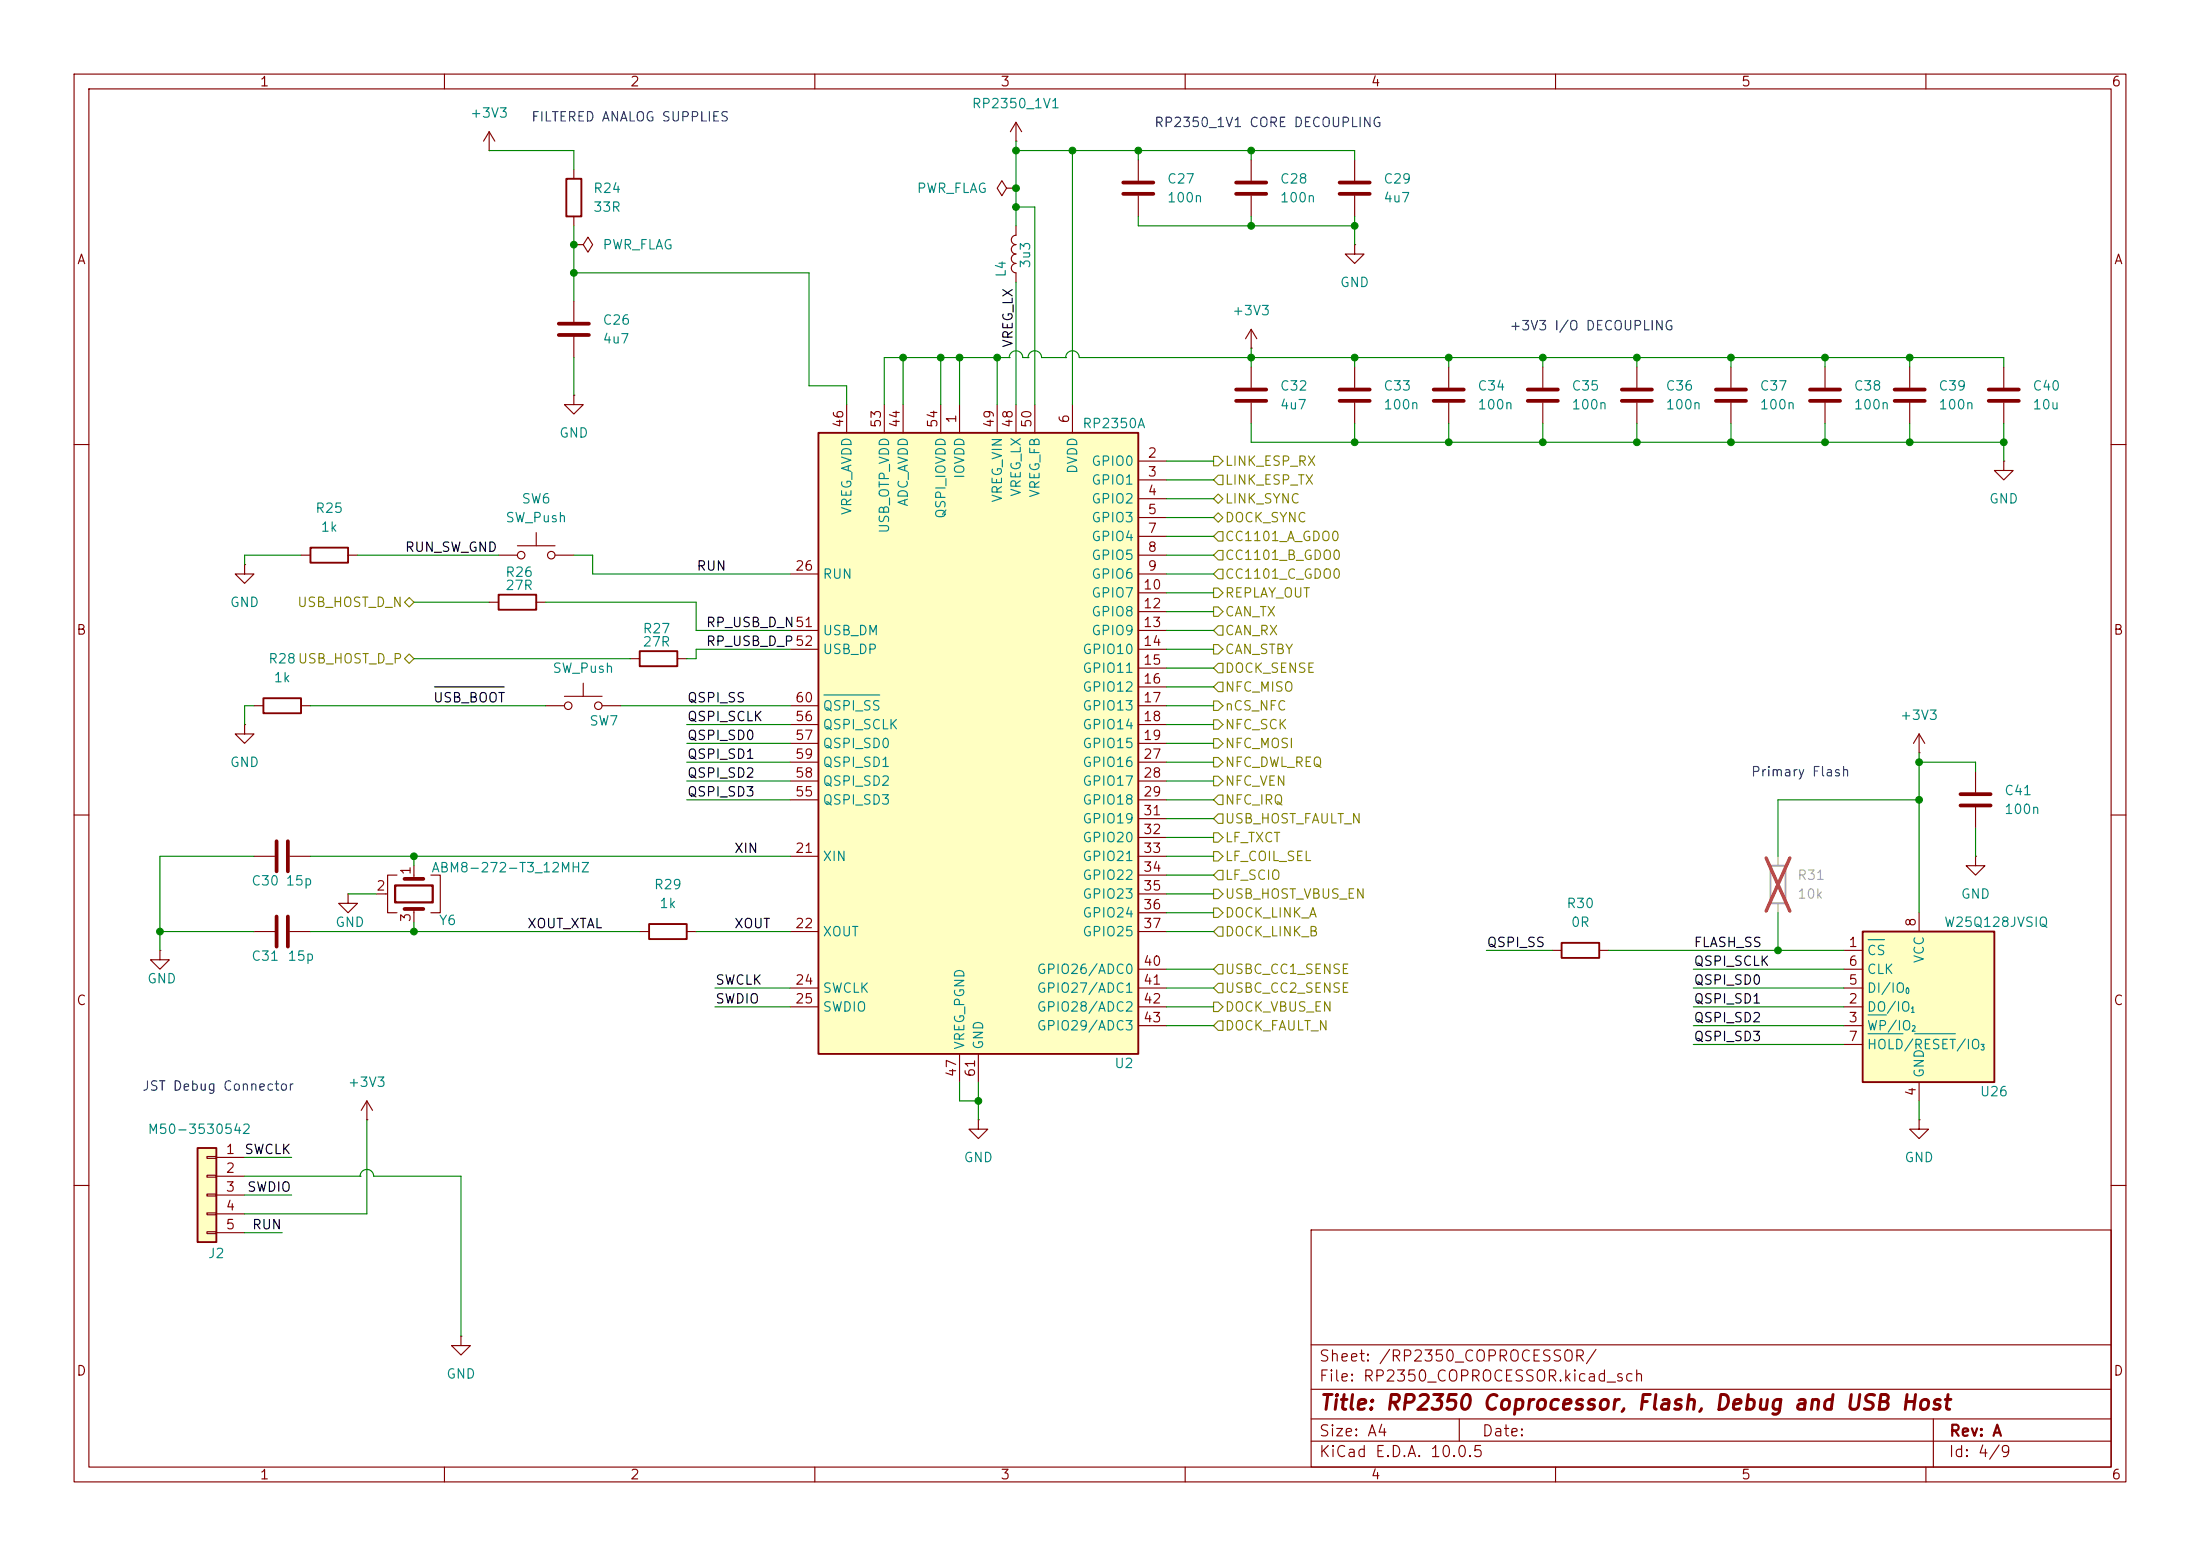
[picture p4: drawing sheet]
<svg xmlns="http://www.w3.org/2000/svg" width="297mm" height="210mm" viewBox="0 0 297 210" stroke-linecap="round" stroke-linejoin="round" font-family="sans-serif">
<g fill="none" stroke="#840000" stroke-width=".15">
<path d="M10 10h277v190h-277zM12 12h273v186h-273zM60 10v2M110 10v2M160 10v2M210 10v2M260 10v2M182.9 21.6v2.8M182.9 26.4v2.8M246.4 49.5v2.8M246.4 54.4v2.8M10 60h2"/>
<path d="M33 76.2v1.3h1.3l-1.3 1.2-1.3-1.2h1.3M33 76.2h.1M285 60h2M33 97.8v1.3h1.3l-1.3 1.2-1.3-1.2h1.3M33 97.8h.1M34.3 95.3h1.3M40.6 95.3h1.3M10 110h2M34.3 115.6h2.8M39.1 115.6h2.8M53.6 118.1h-1.3v5.1h1.3M55.9 116.8v1.8"/>
<path d="M58.2 118.1h1.2v5.1h-1.2M285 110h2M21.6 128.3v1.2h1.3l-1.3 1.3-1.3-1.3h1.3M21.6 128.3h.1M34.3 125.7h2.8M39.1 125.7h2.8M47 120.7v1.2h1.3l-1.3 1.3-1.3-1.3h1.3M47 120.7h.1M50.8 120.7h1.5M55.9 122.7v1.8M49.5 151.1h.1M49.5 148.6l-.7 1.3"/>
<path d="M49.5 148.6l.8 1.3M49.5 148.6v2.5M10 160h2M177 166h108v32h-108zM285 160h2M60 198v2M62.2 180.3v1.3h1.3l-1.3 1.3-1.2-1.3h1.2M62.2 180.3h.1M110 198v2M160 198v2M177 194.5h108M177 191.5h108"/>
<path d="M177 187.5h108M177 181.5h108M197 191.5v3M210 198v2M260 198v2M261 191.5v6.5"/>
</g>
<path d="M180.8 24.6h4.1M180.8 26.2h4.1M244.3 52.6h4.1M244.3 54.1h4.1M37.3 113.5v4.1M38.9 113.5v4.1M54.6 118.6h2.5M37.3 123.7v4.1M38.9 123.7v4.1M54.6 122.7h2.5" fill="none" stroke="#840000" stroke-width=".51"/>
<path d="M53.3 119.5h5.1v2.3h-5.1z" fill="none" stroke="#840000" stroke-width=".3"/>
<path d="M35.6 94.2h5v2.1h-5z" fill="none" stroke="#840000" stroke-width=".25"/>
<path d="M26.7 154.9h2.5v12.7h-2.5z" fill="#ffffc2"/>
<path d="M76.5 24.1h2v5.1h-2zM67.3 80.3h5.1v2h-5.1zM87.6 124.7h5.1v2h-5.1zM26.7 154.9h2.5v12.7h-2.5z" fill="none" stroke="#840000" stroke-width=".25"/>
<g fill="none" stroke="#840000" stroke-width=".15">
<path d="M66 17.8l-.7 1.3M66 17.8l.8 1.3M66 17.8v2.5M137.2 19.1h.1M137.2 16.5l-.8 1.3M137.2 16.5l.7 1.3M137.2 16.5v2.6M66 20.3h.1M77.5 33h1.2l.7-1 .6 1-.6 1-.7-1M77.5 33h.1M77.5 22.9v1.2M77.5 29.2v1.3"/>
<path d="M135.9 25.4l-.6-1-.7 1 .7 1 .6-1h1.3M137.2 25.4h.1M182.9 33v1.3h1.2l-1.2 1.3-1.3-1.3h1.3M182.9 33h.1M77.5 53.3v1.3h1.2l-1.2 1.3-1.3-1.3h1.3M77.5 53.3h.1M77.5 40.6v2.8M77.5 45.5v2.8M168.9 49.5v2.8M168.9 54.4v2.8M195.6 49.5v2.8M195.6 54.4v2.8"/>
<path d="M67.3 74.9h2.5M69.8 73.7h5.1M72.4 71.9v1.8M74.9 74.9h2.6M66 81.3h1.3M72.4 81.3h1.3M86.4 125.7h1.2M92.7 125.7h1.3M27.9 156.1h1.3v.2h-1.3zM27.9 158.6h1.3v.3h-1.3zM29.2 156.2h3.8M29.2 158.8h3.8"/>
<path d="M27.9 161.2h1.3v.2h-1.3zM27.9 163.7h1.3v.3h-1.3zM27.9 166.2h1.3v.3h-1.3zM29.2 161.3h3.8M29.2 163.8h3.8M29.2 166.4h3.8"/>
<circle cx="70.4" cy="74.9" r=".51"/>
<circle cx="74.4" cy="74.9" r=".51"/>
</g>
<path d="M75.4 43.7h4.1M75.4 45.2h4.1M166.9 52.6h4M166.9 54.1h4M193.5 52.6h4.1M193.5 54.1h4.1" fill="none" stroke="#840000" stroke-width=".51"/>
<path d="M110.5 58.4h43.2v83.8h-43.2z" fill="#ffffc2"/>
<path d="M110.5 58.4h43.2v83.8h-43.2zM41.9 73.9h5.1v2h-5.1zM86.4 87.9h5v2h-5z" fill="none" stroke="#840000" stroke-width=".25"/>
<g fill="none" stroke="#840000" stroke-width=".15">
<path d="M114.3 54.6v3.8M119.4 54.6v3.8M121.9 54.6v3.8M127 54.6v3.8M129.5 54.6v3.8M134.6 54.6v3.8M137.2 54.6v3.8M139.7 54.6v3.8M144.8 54.6v3.8M182.9 49.5v2.8M182.9 54.4v2.8M233.7 49.5v2.8"/>
<path d="M233.7 54.4v2.8M40.6 74.9h1.3M47 74.9h1.3M106.7 77.5h3.8M153.7 62.2h3.8M153.7 64.8h3.8M153.7 67.3h3.8M153.7 69.9h3.8M153.7 72.4h3.8M153.7 74.9h3.8M153.7 77.5h3.8M73.7 95.3h2.5"/>
<path d="M76.2 94h5.1M78.7 92.2v1.8M81.3 95.3h2.5M85.1 88.9h1.3M91.4 88.9h1.3M106.7 85.1h3.8M106.7 87.6h3.8M106.7 95.3h3.8M106.7 97.8h3.8M153.7 80h3.8M153.7 82.6h3.8M153.7 85.1h3.8"/>
<path d="M153.7 87.6h3.8M153.7 90.2h3.8M153.7 92.7h3.8M153.7 95.3h3.8M153.7 97.8h3.8M106.7 100.3h3.8M106.7 115.6h3.8M106.7 102.9h3.8M106.7 105.4h3.8M106.7 108h3.8M153.7 100.3h3.8M153.7 115.6h3.8"/>
<path d="M153.7 102.9h3.8M153.7 105.4h3.8M153.7 108h3.8M153.7 110.5h3.8M153.7 113h3.8M153.7 118.1h3.8M106.7 125.7h3.8M106.7 133.4h3.8M106.7 135.9h3.8M153.7 125.7h3.8M153.7 133.4h3.8M153.7 135.9h3.8"/>
<path d="M153.7 120.7h3.8M153.7 123.2h3.8M153.7 130.8h3.8M153.7 138.4h3.8M129.5 142.2v3.9M132.1 151.1v1.3h1.2l-1.2 1.3-1.3-1.3h1.3M132.1 151.1h.1M132.1 142.2v3.9M259.1 151.1v1.3h1.2l-1.2 1.3-1.3-1.3h1.3M259.1 151.1h.1"/>
<circle cx="76.7" cy="95.3" r=".51"/>
<circle cx="80.8" cy="95.3" r=".51"/>
</g>
<path d="M111.2 93.8h7.6" fill="none" stroke="#008484" stroke-width=".15"/>
<path d="M180.8 52.6h4.1M180.8 54.1h4.1M231.6 52.6h4.1M231.6 54.1h4.1" fill="none" stroke="#840000" stroke-width=".51"/>
<path d="M239 116.8h2v5.1h-2z" fill="none" stroke="#a1a1a1" stroke-width=".25"/>
<path d="M240 115.6v1.2M240 121.9v1.3" fill="none" stroke="#a1a1a1" stroke-width=".15"/>
<path d="M238.4 115.8l3.2 7.2M241.6 115.8l-3.2 7.2" fill="none" stroke="#ff2626" stroke-width=".46"/>
<path d="M251.5 125.7h17.7v20.4h-17.7z" fill="#ffffc2"/>
<path d="M210.8 127.3h5.1v2h-5.1zM251.5 125.7h17.7v20.4h-17.7z" fill="none" stroke="#840000" stroke-width=".25"/>
<g fill="none" stroke="#840000" stroke-width=".15">
<path d="M137.2 30.5v1.3a.63 .63 0 0 0-.7 .6 .63 .63 0 0 0 .7 .6 .64 .64 0 0 0-.7 .6 .64 .64 0 0 0 .7 .7 .64 .64 0 0 0-.7 .6 .64 .64 0 0 0 .7 .7M137.2 35.6a.63 .63 0 0 0-.7 .6 .63 .63 0 0 0 .7 .6v1.3M153.7 21.6v2.8M153.7 26.4v2.8M168.9 21.6v2.8M168.9 26.4v2.8M168.9 47h.1M168.9 44.5v2.5M168.9 44.5l-.8 1.2M168.9 44.5l.8 1.2M208.3 49.5v2.8M208.3 54.4v2.8"/>
<path d="M221 49.5v2.8M221 54.4v2.8M257.8 49.5v2.8M257.8 54.4v2.8M270.5 49.5v2.8M270.5 54.4v2.8M270.5 62.2v1.3h1.3l-1.3 1.3-1.3-1.3h1.3M270.5 62.2h.1M259.1 99.1v2.5M259.1 99.1l-.8 1.2M259.1 99.1l.7 1.2M259.1 101.6h.1"/>
<path d="M266.7 115.6v1.2h1.3l-1.3 1.3-1.3-1.3h1.3M266.7 115.6h.1M266.7 104.1v2.8M266.7 109v2.8M209.5 128.3h1.3M215.9 128.3h1.3M248.9 128.3h2.6M248.9 135.9h2.6M248.9 138.4h2.6M248.9 133.4h2.6M248.9 130.8h2.6M259.1 123.2v2.5"/>
<path d="M248.9 141h2.6M259.1 146.1v2.5"/>
</g>
<path d="M252.2 126.8h2.2M252.2 137h2.5M252.2 139.5h4.7M258.5 139.5h5.5" fill="none" stroke="#008484" stroke-width=".15"/>
<g fill="none" stroke="#840000" stroke-width=".51">
<path d="M151.6 24.6h4.1M151.6 26.2h4.1M166.9 24.6h4M166.9 26.2h4M206.2 52.6h4.1M206.2 54.1h4.1M218.9 52.6h4.1M218.9 54.1h4.1M255.8 52.6h4M255.8 54.1h4M268.5 52.6h4M268.5 54.1h4"/>
<path d="M264.7 107.2h4M264.7 108.7h4"/>
</g>
<g fill="none" stroke="#848400" stroke-width=".15">
<path d="M163.8 67.3l.7-.6 .6 .6-.6 .6zM163.8 61.6h.7l.6 .6-.6 .7h-.7zM163.8 79.4h.7l.6 .6-.6 .6h-.7zM163.8 69.9l.7-.7 .6 .7-.6 .6zM164.5 64.1h.6v1.3h-.6l-.7-.6zM164.5 71.8h.6v1.2h-.6l-.7-.6zM164.5 76.8h.6v1.3h-.6l-.7-.6zM164.5 74.3h.6v1.3h-.6l-.7-.7zM54.6 88.9l.6-.6 .7 .6-.7 .6zM54.6 81.3l.6-.7 .7 .7-.7 .6zM163.8 87h.7l.6 .6-.6 .7h-.7zM163.8 99.7h.7l.6 .6-.6 .7h-.7z"/>
<path d="M163.8 94.6h.7l.6 .7-.6 .6h-.7zM163.8 97.2h.7l.6 .6-.6 .6h-.7zM163.8 81.9h.7l.6 .7-.6 .6h-.7zM164.5 89.5h.6v1.3h-.6l-.7-.6zM164.5 92.1h.6v1.2h-.6l-.7-.6zM164.5 84.5h.6v1.2h-.6l-.7-.6zM163.8 104.8h.7l.6 .6-.6 .6h-.7zM163.8 102.2h.7l.6 .7-.6 .6h-.7zM163.8 114.9h.7l.6 .7-.6 .6h-.7zM163.8 112.4h.7l.6 .6-.6 .7h-.7zM164.5 109.9h.6v1.2h-.6l-.7-.6zM164.5 117.5h.6v1.2h-.6l-.7-.6z"/>
<path d="M164.5 107.3h.6v1.3h-.6l-.7-.6zM163.8 135.3h.7l.6 .6-.6 .6h-.7zM163.8 120h.7l.6 .7-.6 .6h-.7zM163.8 122.6h.7l.6 .6-.6 .6h-.7zM164.5 130.2h.6v1.2h-.6l-.7-.6zM164.5 137.8h.6v1.3h-.6l-.7-.7zM164.5 125.1h.6v1.3h-.6l-.7-.7zM164.5 132.7h.6v1.3h-.6l-.7-.6z"/>
</g>
<path d="M58.6 92.7h9.5" fill="none" stroke="#000" stroke-width=".15"/>
<g fill="none" stroke="#008400" stroke-width=".15">
<path d="M137.2 19.1v11.4M66 20.3h11.5v2.6M77.5 36.8h31.7v15.3h5.1v2.5M77.5 30.5v10.1M137.2 20.3h45.7v1.3M137.2 38.1v16.5M137.2 27.9h2.5v26.7M144.8 20.3v34.3M153.7 29.2v1.3h29.2M153.7 20.3v1.3M168.9 20.3v1.3M168.9 29.2v1.3"/>
<path d="M182.9 29.2v3.8M77.5 48.3v5M121.9 48.3v6.3M127 48.3v6.3M129.5 48.3v6.3M134.6 48.3v6.3M136.2 48.3h.1M136.2 48.3a.91 .91 0 0 1 1-1 .91 .91 0 0 1 .9 1h.7M136.2 48.3h-16.8v6.3M138.8 48.3h.1M138.8 48.3a.91 .91 0 0 1 .9-1 .91 .91 0 0 1 .9 1h3.3M143.9 48.3h.1"/>
<path d="M143.9 48.3a.91 .91 0 0 1 .9-1 .91 .91 0 0 1 .9 1h124.8v1.2M168.9 57.2v2.5h101.6M168.9 47v2.5M182.9 48.3v1.2M182.9 57.2v2.5M195.6 48.3v1.2M195.6 57.2v2.5M208.3 48.3v1.2M208.3 57.2v2.5M221 48.3v1.2M221 57.2v2.5M233.7 48.3v1.2"/>
<path d="M233.7 57.2v2.5M246.4 48.3v1.2M246.4 57.2v2.5M257.8 48.3v1.2M257.8 57.2v2.5M270.5 57.2v5M40.6 74.9h-7.6v1.3M48.3 74.9h19M77.5 74.9h2.5v2.6h26.7M157.5 74.9h6.3M157.5 77.5h6.3M157.5 72.4h6.3"/>
<path d="M157.5 69.9h6.3M157.5 62.2h6.3M157.5 67.3h6.3M157.5 64.8h6.3M34.3 95.3h-1.3v2.5M41.9 95.3h31.8M55.9 88.9h29.2M55.9 81.3h10.1M73.7 81.3h20.3v3.8h12.7M83.8 95.3h22.9M92.7 97.8h14M106.7 87.6h-12.7v1.3h-1.3"/>
<path d="M157.5 95.3h6.3M157.5 87.6h6.3M157.5 97.8h6.3M157.5 85.1h6.3M157.5 90.2h6.3M157.5 82.6h6.3M157.5 80h6.3M157.5 92.7h6.3M34.3 115.6h-12.7v12.7M41.9 115.6h64.8M55.9 115.6v1.2M92.7 108h14"/>
<path d="M92.7 105.4h14M92.7 102.9h14M92.7 100.3h14M157.5 108h6.3M157.5 110.5h6.3M157.5 113h6.3M157.5 115.6h6.3M157.5 105.4h6.3M157.5 118.1h6.3M157.5 102.9h6.3M157.5 100.3h6.3M259.1 101.6v21.6"/>
<path d="M259.1 108h-19.1v7.6M259.1 102.9h7.6v1.2M266.7 111.8v3.8M21.6 125.7h12.7M41.9 125.7h44.5M47 120.7h3.8M55.9 124.5v1.2M94 125.7h12.7M96.5 133.4h10.2M96.5 135.9h10.2M157.5 125.7h6.3M157.5 133.4h6.3"/>
<path d="M157.5 135.9h6.3M157.5 130.8h6.3M157.5 138.4h6.3M157.5 123.2h6.3M157.5 120.7h6.3M200.7 128.3h8.8M217.2 128.3h31.7M228.6 133.4h20.3M228.6 135.9h20.3M228.6 130.8h20.3M228.6 138.4h20.3M240 123.2v5.1"/>
<path d="M33 156.2h6.4M33 158.8h15.6M48.6 158.8h.1M48.6 158.8a.91 .91 0 0 1 .9-1 .91 .91 0 0 1 .9 1h11.8v21.5M49.5 151.1v12.7h-16.5M129.5 146.1v2.5h2.6M132.1 146.1v5M228.6 141h20.3M259.1 148.6v2.5M33 161.3h6.4M33 166.4h5.1"/>
</g>
<g fill="#008400" stroke="#008400" stroke-width=".14">
<circle cx="168.9" cy="20.3" r=".46"/>
<circle cx="182.9" cy="30.5" r=".46"/>
<circle cx="195.6" cy="48.3" r=".46"/>
<circle cx="195.6" cy="59.7" r=".46"/>
<circle cx="168.9" cy="30.5" r=".46"/>
<circle cx="168.9" cy="48.3" r=".46"/>
<circle cx="182.9" cy="59.7" r=".46"/>
<circle cx="233.7" cy="48.3" r=".46"/>
<circle cx="233.7" cy="59.7" r=".46"/>
<circle cx="246.4" cy="48.3" r=".46"/>
<circle cx="208.3" cy="48.3" r=".46"/>
<circle cx="221" cy="48.3" r=".46"/>
<circle cx="246.4" cy="59.7" r=".46"/>
<circle cx="259.1" cy="102.9" r=".46"/>
<circle cx="257.8" cy="59.7" r=".46"/>
<circle cx="257.8" cy="48.3" r=".46"/>
<circle cx="221" cy="59.7" r=".46"/>
<circle cx="208.3" cy="59.7" r=".46"/>
<circle cx="270.5" cy="59.7" r=".46"/>
<circle cx="137.2" cy="27.9" r=".46"/>
<circle cx="134.6" cy="48.3" r=".46"/>
<circle cx="182.9" cy="48.3" r=".46"/>
<circle cx="137.2" cy="20.3" r=".46"/>
<circle cx="137.2" cy="25.4" r=".46"/>
<circle cx="129.5" cy="48.3" r=".46"/>
<circle cx="144.8" cy="20.3" r=".46"/>
<circle cx="153.7" cy="20.3" r=".46"/>
<circle cx="240" cy="128.3" r=".46"/>
<circle cx="259.1" cy="108" r=".46"/>
<circle cx="132.1" cy="148.6" r=".46"/>
<circle cx="55.9" cy="115.6" r=".46"/>
<circle cx="77.5" cy="36.8" r=".46"/>
<circle cx="77.5" cy="33" r=".46"/>
<circle cx="127" cy="48.3" r=".46"/>
<circle cx="121.9" cy="48.3" r=".46"/>
<circle cx="55.9" cy="125.7" r=".46"/>
<circle cx="21.6" cy="125.7" r=".46"/>
</g>
<text font-size="2" fill="#840000" x="178" y="190.8">Title: RP2350 Coprocessor, Flash, Debug and USB Host</text>
<g font-size="1.5" fill="#840000">
<text x="178" y="184.1">Sheet: /RP2350_COPROCESSOR/</text>
<text x="178" y="186.8">File: RP2350_COPROCESSOR.kicad_sch</text>
<text x="178" y="197">KiCad E.D.A. 10.0.5</text>
<text x="178" y="194.2">Size: A4</text>
<text x="200" y="194.2">Date:</text>
<text x="263" y="197">Id: 4/9</text>
<text x="263" y="194.2">Rev: A</text>
</g>
<g font-size="1.3" fill="#840000">
<text x="35" y="12">1</text>
<text x="85" y="12">2</text>
<text x="135" y="12">3</text>
<text x="185" y="12">4</text>
<text x="235" y="12">5</text>
<text x="285" y="12">6</text>
<text x="10.3" y="36">A</text>
<text x="285.3" y="36">A</text>
<text x="114.2" y="57.9" transform="rotate(-90 114.2 57.9)">46</text>
<text x="119.2" y="57.9" transform="rotate(-90 119.2 57.9)">53</text>
<text x="121.8" y="57.9" transform="rotate(-90 121.8 57.9)">44</text>
<text x="126.9" y="57.9" transform="rotate(-90 126.9 57.9)">54</text>
<text x="129.4" y="57.2" transform="rotate(-90 129.4 57.2)">1</text>
<text x="134.5" y="57.9" transform="rotate(-90 134.5 57.9)">49</text>
<text x="137" y="57.9" transform="rotate(-90 137 57.9)">48</text>
<text x="139.6" y="57.9" transform="rotate(-90 139.6 57.9)">50</text>
<text x="144.6" y="57.2" transform="rotate(-90 144.6 57.2)">6</text>
<text x="154.8" y="62.1">2</text>
<text x="154.8" y="64.6">3</text>
<text x="154.8" y="67.2">4</text>
<text x="154.8" y="69.7">5</text>
<text x="107.2" y="77.3">26</text>
<text x="154.8" y="72.3">7</text>
<text x="154.8" y="74.8">8</text>
<text x="154.8" y="77.3">9</text>
<text x="154.2" y="79.9">10</text>
<text x="154.2" y="82.4">12</text>
<text x="10.2" y="86">B</text>
<text x="154.2" y="85">13</text>
<text x="154.2" y="87.5">14</text>
<text x="285.2" y="86">B</text>
<text x="107.2" y="95.1">60</text>
<text x="154.2" y="90">15</text>
<text x="154.2" y="92.6">16</text>
<text x="154.2" y="95.1">17</text>
<text x="107.2" y="97.7">56</text>
<text x="107.2" y="100.2">57</text>
<text x="154.2" y="97.7">18</text>
<text x="154.2" y="100.2">19</text>
<text x="107.2" y="107.8">55</text>
<text x="107.2" y="105.3">58</text>
<text x="107.2" y="102.7">59</text>
<text x="154.2" y="102.7">27</text>
<text x="154.2" y="105.3">28</text>
<text x="154.2" y="107.8">29</text>
<text x="154.2" y="110.4">31</text>
<text x="154.2" y="112.9">32</text>
<text x="55.7" y="118.2" transform="rotate(-90 55.7 118.2)">1</text>
<text x="107.2" y="115.4">21</text>
<text x="154.2" y="115.4">33</text>
<text x="154.2" y="118">34</text>
<text x="50.7" y="120.5">2</text>
<text x="55.7" y="124.6" transform="rotate(-90 55.7 124.6)">3</text>
<text x="107.2" y="125.6">22</text>
<text x="154.2" y="120.5">35</text>
<text x="154.2" y="123.1">36</text>
<text x="154.2" y="125.6">37</text>
<text x="258.9" y="125.2" transform="rotate(-90 258.9 125.2)">8</text>
<text x="154.2" y="130.7">40</text>
<text x="249.5" y="128.1">1</text>
<text x="249.5" y="130.7">6</text>
<text x="10.2" y="136">C</text>
<text x="107.2" y="133.2">24</text>
<text x="107.2" y="135.8">25</text>
<text x="154.2" y="133.2">41</text>
<text x="154.2" y="135.8">42</text>
<text x="249.5" y="135.8">2</text>
<text x="249.5" y="133.2">5</text>
<text x="285.2" y="136">C</text>
<text x="154.2" y="138.3">43</text>
<text x="249.5" y="138.3">3</text>
<text x="249.5" y="140.8">7</text>
<text x="129.4" y="145.5" transform="rotate(-90 129.4 145.5)">47</text>
<text x="131.9" y="145.5" transform="rotate(-90 131.9 145.5)">61</text>
<text x="258.9" y="148.1" transform="rotate(-90 258.9 148.1)">4</text>
<text x="30.4" y="156.1">1</text>
<text x="30.4" y="158.6">2</text>
<text x="30.4" y="161.2">3</text>
<text x="30.4" y="163.7">4</text>
<text x="30.4" y="166.2">5</text>
<text x="10.2" y="186">D</text>
<text x="285.2" y="186">D</text>
<text x="35" y="200">1</text>
<text x="85" y="200">2</text>
<text x="135" y="200">3</text>
<text x="185" y="200">4</text>
<text x="235" y="200">5</text>
<text x="285" y="200">6</text>
</g>
<g font-size="1.3" fill="#008484">
<text x="63.4" y="16.2">+3V3</text>
<text x="131.1" y="14.9">RP2350_1V1</text>
<text x="80" y="26.4">R24</text>
<text x="80" y="28.9">33R</text>
<text x="123.7" y="26.4">PWR_FLAG</text>
<text x="157.5" y="25.1">C27</text>
<text x="157.5" y="27.6">100n</text>
<text x="172.7" y="25.1">C28</text>
<text x="172.7" y="27.6">100n</text>
<text x="186.7" y="25.1">C29</text>
<text x="186.7" y="27.6">4u7</text>
<text x="81.3" y="34">PWR_FLAG</text>
<text x="136.1" y="37.5" transform="rotate(-90 136.1 37.5)">L4</text>
<text x="139.4" y="36.3" transform="rotate(-90 139.4 36.3)">3u3</text>
<text x="180.8" y="39.1">GND</text>
<text x="81.3" y="44.1">C26</text>
<text x="81.3" y="46.7">4u7</text>
<text x="166.2" y="42.9">+3V3</text>
<text x="172.7" y="53">C32</text>
<text x="186.7" y="53">C33</text>
<text x="199.4" y="53">C34</text>
<text x="212.1" y="53">C35</text>
<text x="224.8" y="53">C36</text>
<text x="237.5" y="53">C37</text>
<text x="250.2" y="53">C38</text>
<text x="261.6" y="53">C39</text>
<text x="274.3" y="53">C40</text>
<text x="75.4" y="59.4">GND</text>
<text x="146" y="58.1">RP2350A</text>
<text x="172.7" y="55.6">4u7</text>
<text x="186.7" y="55.6">100n</text>
<text x="199.4" y="55.6">100n</text>
<text x="212.1" y="55.6">100n</text>
<text x="224.8" y="55.6">100n</text>
<text x="237.5" y="55.6">100n</text>
<text x="250.2" y="55.6">100n</text>
<text x="261.6" y="55.6">100n</text>
<text x="274.3" y="55.6">10u</text>
<text x="130.5" y="64.7" transform="rotate(-90 130.5 64.7)">IOVDD</text>
<text x="145.7" y="64.1" transform="rotate(-90 145.7 64.1)">DVDD</text>
<text x="147.3" y="63.2">GPIO0</text>
<text x="147.3" y="65.7">GPIO1</text>
<text x="42.5" y="69.5">R25</text>
<text x="68.2" y="70.8">SW_Push</text>
<text x="70.3" y="68.3">SW6</text>
<text x="115.3" y="69.6" transform="rotate(-90 115.3 69.6)">VREG_AVDD</text>
<text x="122.9" y="68.5" transform="rotate(-90 122.9 68.5)">ADC_AVDD</text>
<text x="128" y="70.1" transform="rotate(-90 128 70.1)">QSPI_IOVDD</text>
<text x="135.6" y="67.9" transform="rotate(-90 135.6 67.9)">VREG_VIN</text>
<text x="138.1" y="67.1" transform="rotate(-90 138.1 67.1)">VREG_LX</text>
<text x="140.7" y="67.3" transform="rotate(-90 140.7 67.3)">VREG_FB</text>
<text x="147.3" y="68.3">GPIO2</text>
<text x="147.3" y="70.8">GPIO3</text>
<text x="268.4" y="68.3">GND</text>
<text x="43.2" y="72.1">1k</text>
<text x="120.3" y="72.1" transform="rotate(-90 120.3 72.1)">USB_OTP_VDD</text>
<text x="147.3" y="73.4">GPIO4</text>
<text x="147.3" y="75.9">GPIO5</text>
<text x="31" y="82.2">GND</text>
<text x="68.1" y="78.2">R26</text>
<text x="68.1" y="80">27R</text>
<text x="111" y="78.4">RUN</text>
<text x="147.3" y="78.4">GPIO6</text>
<text x="147.3" y="81">GPIO7</text>
<text x="147.3" y="83.5">GPIO8</text>
<text x="36.1" y="89.9">R28USB_HOST_D_P</text>
<text x="86.7" y="85.8">R27</text>
<text x="86.7" y="87.6">27R</text>
<text x="111" y="86.1">USB_DM</text>
<text x="111" y="88.6">USB_DP</text>
<text x="146" y="88.6">GPIO10</text>
<text x="147.3" y="86.1">GPIO9</text>
<text x="36.9" y="92.4">1k</text>
<text x="74.5" y="91.1">SW_Push</text>
<text x="146" y="91.1">GPIO11</text>
<text x="146" y="93.7">GPIO12</text>
<text x="79.5" y="98.2">SW7</text>
<text x="111" y="98.8">QSPI_SCLK</text>
<text x="111" y="101.3">QSPI_SD0</text>
<text x="111" y="96.2">QSPI_SS</text>
<text x="146" y="96.2">GPIO13</text>
<text x="146" y="98.8">GPIO14</text>
<text x="146" y="101.3">GPIO15</text>
<text x="256.4" y="97.5">+3V3</text>
<text x="31" y="103.8">GND</text>
<text x="111" y="106.4">QSPI_SD2</text>
<text x="111" y="103.8">QSPI_SD1</text>
<text x="146" y="103.8">GPIO16</text>
<text x="146" y="106.4">GPIO17</text>
<text x="270.5" y="107.6">C41</text>
<text x="111" y="108.9">QSPI_SD3</text>
<text x="146" y="108.9">GPIO18</text>
<text x="146" y="111.5">GPIO19</text>
<text x="146" y="114">GPIO20</text>
<text x="270.5" y="110.2">100n</text>
<text x="33.8" y="119.8">C30</text>
<text x="38.5" y="119.8">15p</text>
<text x="58.2" y="118.1">ABM8-272-T3_12MHZ</text>
<text x="111" y="116.5">XIN</text>
<text x="146" y="116.5">GPIO21</text>
<text x="146" y="119.1">GPIO22</text>
<text x="45.2" y="125.4">GND</text>
<text x="59.2" y="125.2">Y6</text>
<text x="88.2" y="120.3">R29</text>
<text x="88.9" y="122.9">1k</text>
<text x="146" y="121.6">GPIO23</text>
<text x="146" y="124.2">GPIO24</text>
<text x="211.4" y="122.9">R30</text>
<text x="212" y="125.4">0R</text>
<text x="262.4" y="125.4">W25Q128JVSIQ</text>
<text x="264.6" y="121.6">GND</text>
<text x="33.8" y="130">C31</text>
<text x="38.7" y="130">15p</text>
<text x="111" y="126.7">XOUT</text>
<text x="139.9" y="131.8">GPIO26/ADC0</text>
<text x="146" y="126.7">GPIO25</text>
<text x="251.9" y="129.2">CS</text>
<text x="251.9" y="131.8">CLK</text>
<text x="260" y="130.1" transform="rotate(-90 260 130.1)">VCC</text>
<text x="19.8" y="133">GND</text>
<text x="111" y="134.3">SWCLK</text>
<text x="111" y="136.9">SWDIO</text>
<text x="139.9" y="134.3">GPIO27/ADC1</text>
<text x="139.9" y="136.9">GPIO28/ADC2</text>
<text x="251.9" y="136.9">DO/IO</text>
<text x="251.9" y="134.3">DI/IO</text>
<text x="130.5" y="141.8" transform="rotate(-90 130.5 141.8)">VREG_PGND</text>
<text x="133" y="141.8" transform="rotate(-90 133 141.8)">GND</text>
<text x="139.9" y="139.4">GPIO29/ADC3</text>
<text x="251.9" y="139.4">WP/IO</text>
<text x="251.9" y="141.9">HOLD/RESET/IO</text>
<text x="46.9" y="147">+3V3</text>
<text x="150.4" y="144.5">U2</text>
<text x="260" y="145.6" transform="rotate(-90 260 145.6)">GND</text>
<text x="267.2" y="148.3">U26</text>
<text x="19.8" y="153.4">M50-3530542</text>
<text x="130" y="157.2">GND</text>
<text x="257" y="157.2">GND</text>
<text x="28" y="170.1">J2</text>
<text x="60.2" y="186.4">GND</text>
</g>
<g font-size="1.3" fill="#0000c2">
<text x="71.6" y="16.7">FILTERED ANALOG SUPPLIES</text>
<text x="155.7" y="17.5">RP2350_1V1 CORE DECOUPLING</text>
<text x="203.7" y="44.9">+3V3 I/O DECOUPLING</text>
<text x="236.3" y="105.1">Primary Flash</text>
<text x="19.1" y="147.5">JST Debug Connector</text>
</g>
<g font-size="1.3">
<text x="137" y="47" transform="rotate(-90 137 47)">VREG_LX</text>
<text x="54.6" y="74.8">RUN_SW_GND</text>
<text x="94" y="77.3">RUN</text>
<text x="95.2" y="85">RP_USB_D_N51</text>
<text x="95.2" y="87.5">RP_USB_D_P52</text>
<text x="58.4" y="95.1">USB_BOOT</text>
<text x="92.7" y="95.1">QSPI_SS</text>
<text x="92.7" y="97.7">QSPI_SCLK</text>
<text x="92.7" y="100.2">QSPI_SD0</text>
<text x="92.7" y="102.7">QSPI_SD1</text>
<text x="92.7" y="107.8">QSPI_SD3</text>
<text x="92.7" y="105.3">QSPI_SD2</text>
<text x="99" y="115.4">XIN</text>
<text x="71.1" y="125.6">XOUT_XTAL</text>
<text x="99" y="125.6">XOUT</text>
<text x="200.6" y="128.1">QSPI_SS</text>
<text x="228.6" y="130.7">QSPI_SCLK</text>
<text x="228.6" y="128.1">FLASH_SS</text>
<text x="96.5" y="135.8">SWDIO</text>
<text x="96.5" y="133.2">SWCLK</text>
<text x="228.6" y="133.2">QSPI_SD0</text>
<text x="228.6" y="135.8">QSPI_SD1</text>
<text x="228.6" y="140.8">QSPI_SD3</text>
<text x="228.6" y="138.3">QSPI_SD2</text>
<text x="32.9" y="156.1">SWCLK</text>
<text x="33.3" y="161.2">SWDIO</text>
<text x="33.9" y="166.2">RUN</text>
</g>
<g font-size="1.3" fill="#848400">
<text x="165.3" y="65.7">LINK_ESP_TX</text>
<text x="165.3" y="63.2">LINK_ESP_RX</text>
<text x="165.3" y="68.3">LINK_SYNC</text>
<text x="165.3" y="70.8">DOCK_SYNC</text>
<text x="165.3" y="73.4">CC1101_A_GDO0</text>
<text x="165.3" y="75.9">CC1101_B_GDO0</text>
<text x="40" y="82.2">USB_HOST_D_N</text>
<text x="165.3" y="83.5">CAN_TX</text>
<text x="165.3" y="78.4">CC1101_C_GDO0</text>
<text x="165.3" y="81">REPLAY_OUT</text>
<text x="165.3" y="88.6">CAN_STBY</text>
<text x="165.3" y="86.1">CAN_RX</text>
<text x="165.3" y="91.1">DOCK_SENSE</text>
<text x="165.3" y="93.7">NFC_MISO</text>
<text x="165.3" y="101.3">NFC_MOSI</text>
<text x="165.3" y="96.2">nCS_NFC</text>
<text x="165.3" y="98.8">NFC_SCK</text>
<text x="165.3" y="106.4">NFC_VEN</text>
<text x="165.3" y="103.8">NFC_DWL_REQ</text>
<text x="165.3" y="111.5">USB_HOST_FAULT_N</text>
<text x="165.3" y="114">LF_TXCT</text>
<text x="165.3" y="108.9">NFC_IRQ</text>
<text x="165.3" y="119.1">LF_SCIO</text>
<text x="165.3" y="116.5">LF_COIL_SEL</text>
<text x="165.3" y="121.6">USB_HOST_VBUS_EN</text>
<text x="165.3" y="124.2">DOCK_LINK_A</text>
<text x="165.3" y="131.8">USBC_CC1_SENSE</text>
<text x="165.3" y="126.7">DOCK_LINK_B</text>
<text x="165.3" y="136.9">DOCK_VBUS_EN</text>
<text x="165.3" y="134.3">USBC_CC2_SENSE</text>
<text x="165.3" y="139.4">DOCK_FAULT_N</text>
</g>
<g font-size="1.3" fill="#a1a1a1">
<text x="242.6" y="119.1">R31</text>
<text x="242.6" y="121.6">10k</text>
</g>
<g font-size=".8" fill="#008484">
<text x="257.1" y="134.3">0</text>
<text x="257.9" y="136.9">1</text>
<text x="258" y="139.4">2</text>
<text x="267.3" y="141.9">3</text>
</g>
</svg>
